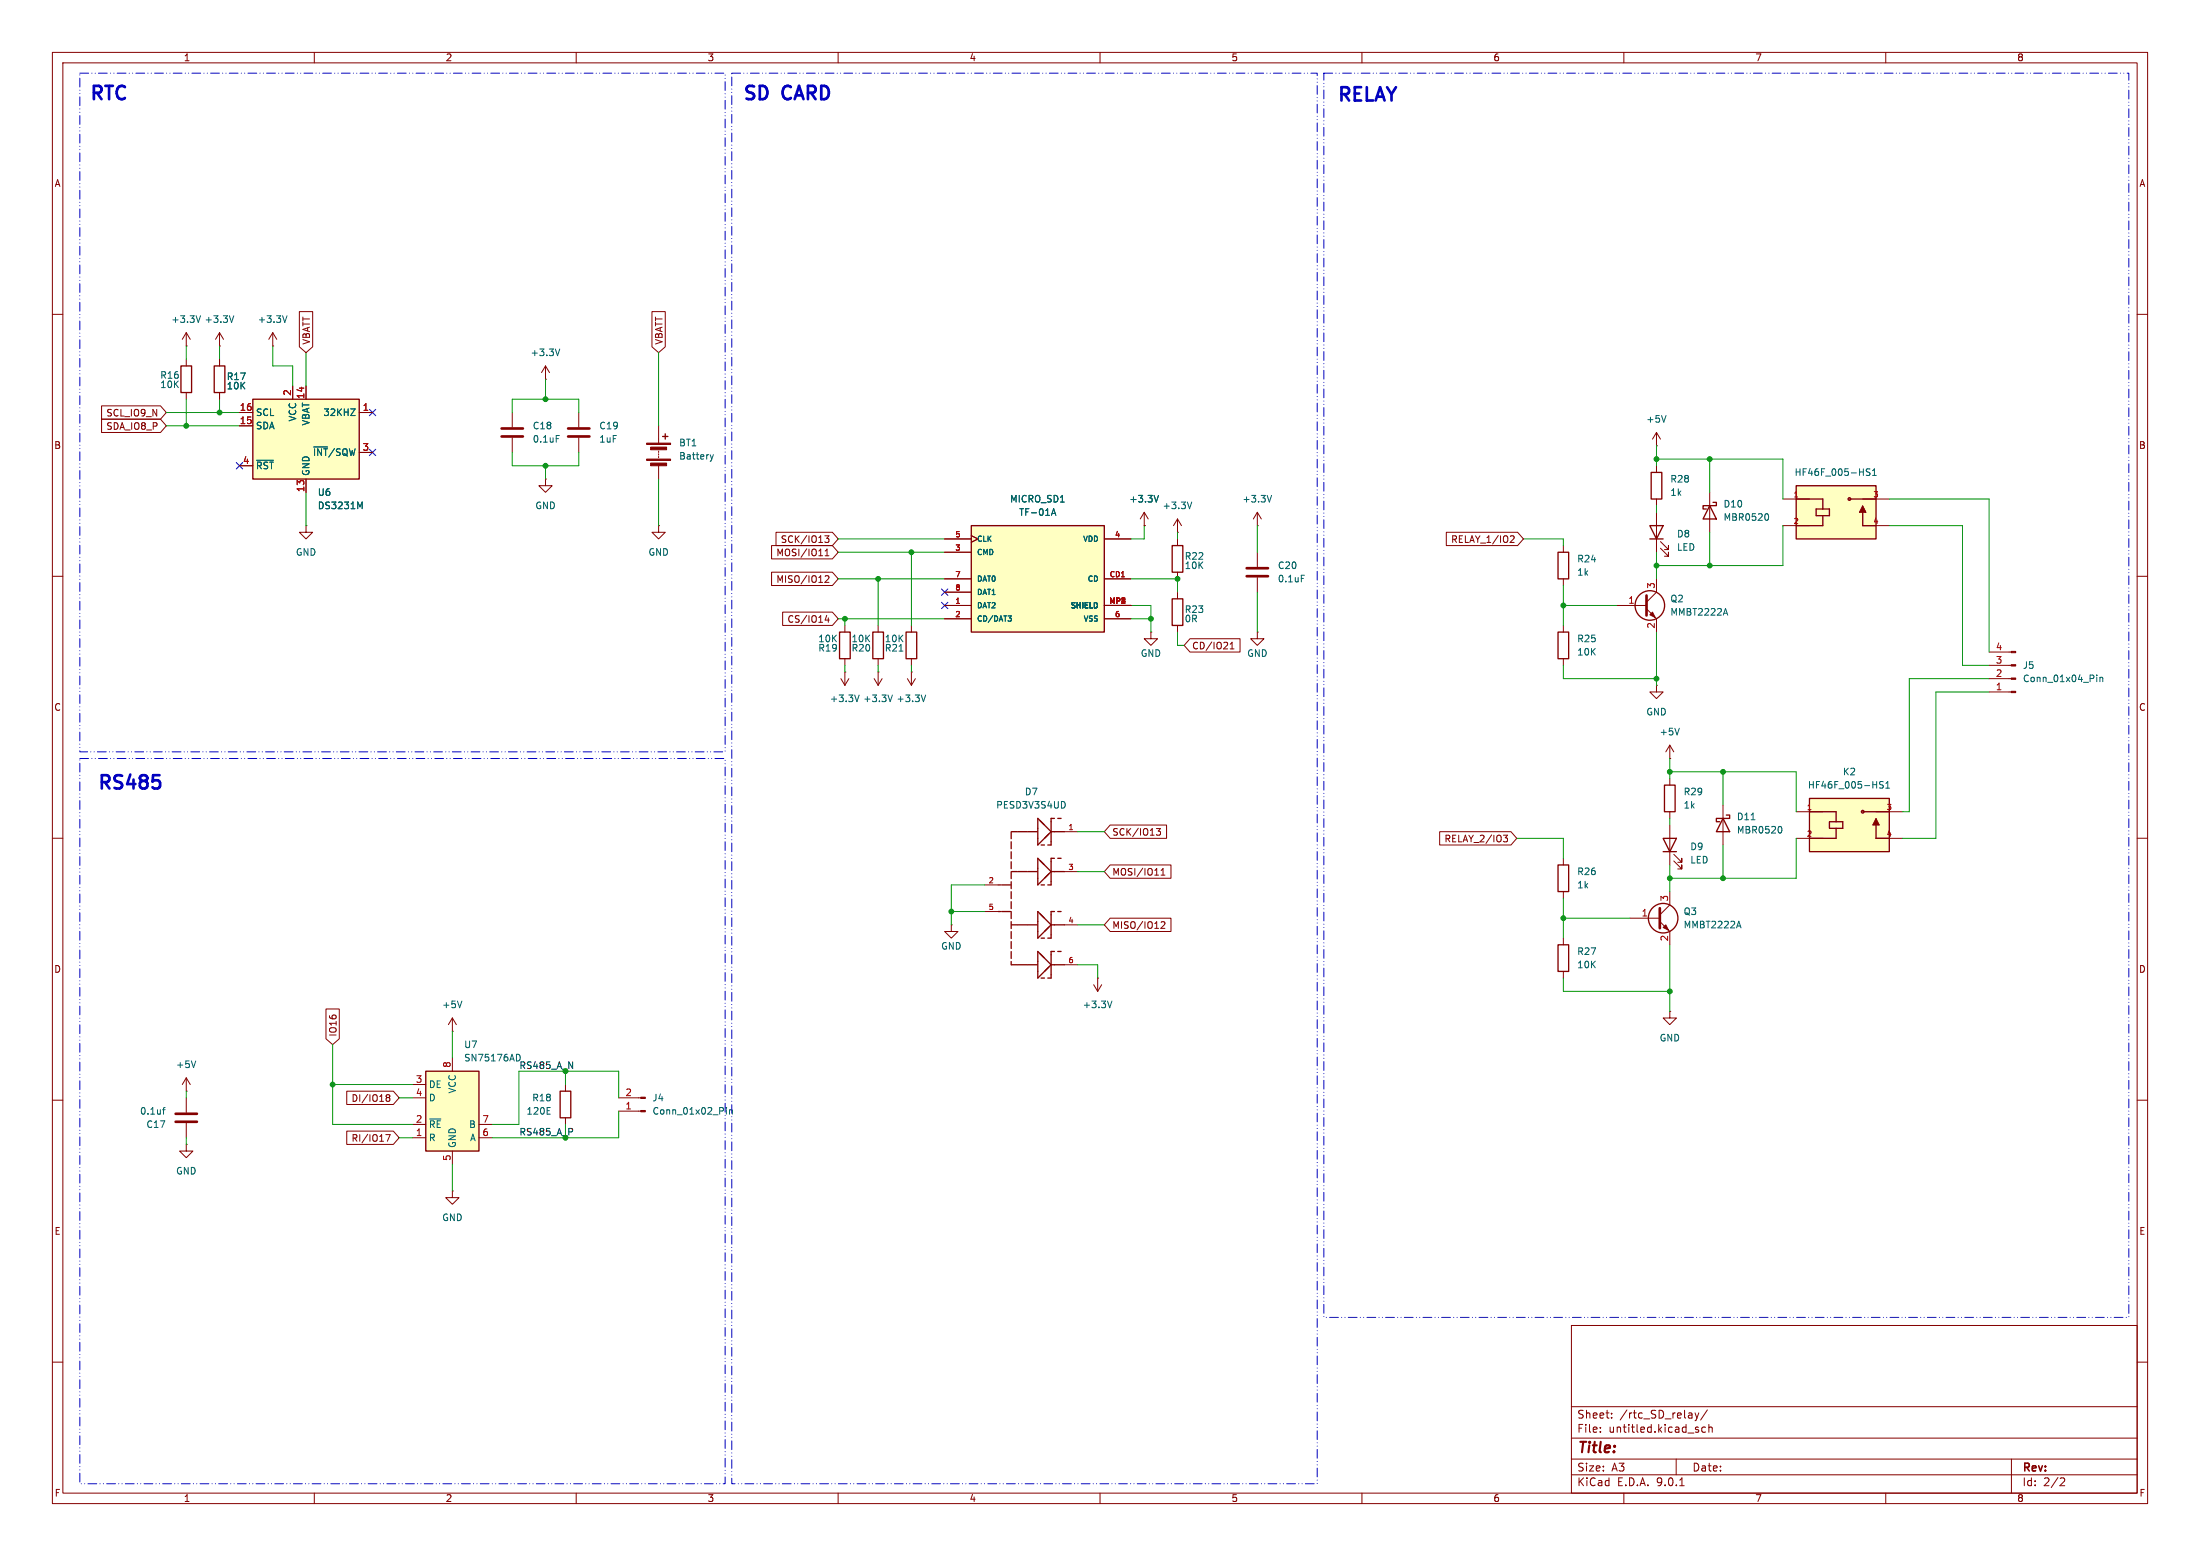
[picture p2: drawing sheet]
<svg xmlns="http://www.w3.org/2000/svg" width="420mm" height="297mm" viewBox="0 0 420 297" stroke-linecap="round" stroke-linejoin="round" font-family="sans-serif">
<g fill="none" stroke="#840000" stroke-width=".19">
<path d="M10 10h400v277h-400zM12 12h396v273h-396zM60 10v2M110 10v2M160 10v2M210 10v2M260 10v2M310 10v2M360 10v2M10 60h2M41.9 66h.1M41.9 63.5l-.8 1.3"/>
<path d="M41.9 63.5l.8 1.3M41.9 63.5v2.5M97.8 78.7v2.8M104.1 72.4h.1M104.1 69.9l-.7 1.2M104.1 69.9l.8 1.2M104.1 69.9v2.5M110.5 78.7v2.8M408 60h2M97.8 83.6v2.8M104.1 91.4v1.3h1.3l-1.3 1.3-1.2-1.3h1.2M104.1 91.4h.1"/>
<path d="M110.5 83.6v2.8M125.7 81.3v3.3M125.7 86.1v.3M125.7 86.6v.3M125.7 87.1v.3M125.7 88.9v2.5M10 110h2M161.3 119.4v1.3M167.6 119.4v1.3M174 119.4v1.3M308.6 115.6h5.7M314.3 116.2l1.9 1.9v2.6"/>
<path d="M316.2 110.5v2.5l-1.9 1.9M408 110h2M161.3 125.7v1.3M167.6 125.7v1.3M173.2 129.5l.8 1.3M174 128.3h.1M174 125.7v1.3M174 128.3v2.5M174.8 129.5l-.8 1.3M316.2 130.8v1.3h1.3l-1.3 1.3-1.2-1.3h1.2M316.2 130.8h.1M10 160h2"/>
<path d="M318.8 144.8h.1M318.8 142.2v2.6M318.8 157.5v7.6M318.8 142.2l-.8 1.3M318.8 142.2l.7 1.3M328.9 153.7v7.6M408 160h2M181.6 176.5v1.3h1.3l-1.3 1.3-1.3-1.3h1.3M181.6 176.5h.1M311.1 175.3h5.8M316.9 175.9l1.9 1.9v2.5M318.8 170.2v2.5l-1.9 1.9"/>
<path d="M319.5 164.3l1.6 1.6v-.8v.8h-.8M319.5 163.1l1.6 1.5v-.8v.8h-.8M86.4 196.9h.1M86.4 194.3l-.8 1.3M86.4 194.3l.7 1.3M86.4 194.3v2.6M10 210h2M35.6 208.3h.1M35.6 205.7l-.8 1.3M35.6 205.7l.7 1.3M35.6 205.7v2.6M107.9 207v1.3"/>
<path d="M107.9 213.4v1.2M118.1 212.1h4.2M118.1 209.6h4.2M408 210h2M86.4 227.3v1.3h1.2l-1.2 1.3-1.3-1.3h1.3M86.4 227.3h.1M300 253h108v32h-108zM10 260h2M300 278.5h108M300 274.5h108M300 268.5h108M305.5 273.2v.2"/>
<path d="M305.5 272.5v.1M307.7 270.5v.2M307.7 269.8v.1M320 278.5v3M323.6 269.7l.3 1M323.9 270.7l-.3 .5M324.2 273v.3M324.3 269.7l-.4 1M325.6 272.5l-.4-.1-.3 .3 .1 .6h.6M325.9 269.1l-1.2 1.9M326.2 272.5l.2-.1 .4 .1 .1 .9M326.2 271.9v1.5"/>
<path d="M384 278.5v6.5M408 260h2M60 285v2M110 285v2M160 285v2M210 285v2M260 285v2M300 281.5h108M310 285v2M320.7 283.6h.8M360 285v2M393.5 282.1l.5 .1 .2 .3-1 1.1h1"/>
</g>
<g fill="none" stroke="#840000" stroke-width=".25">
<path d="M126.5 83.3h1M127 82.8v1M160.3 120.7h2v5h-2zM166.6 120.7h2.1v5h-2.1zM173 120.7h2v5h-2zM328.9 156.2l1.3 2.6h-2.5zM329.6 155.6h.6v.6h-2.5v.6h.6M317.5 160h2.5l-1.2 2.6zM317.5 162.6h2.5M106.9 208.3h2.1v5.1h-2.1z"/>
<circle cx="315" cy="115.6" r="2.82"/>
<circle cx="317.5" cy="175.3" r="2.82"/>
</g>
<g fill="none" stroke="#006464" stroke-width=".19">
<path d="M44.6 60.3l-.4 1.2M106.9 66.6l-.5 1.3M106.2 83.1h.6M135.6 86.8l.3 .8M135.9 87.6l-.2 .4M136.2 86.8l-.3 .8M329.1 117.1h.6M329.4 116.1l.4 1.3M171.6 124.3h.8M176.7 132.7l-.4 1.2M320.6 139l-.4 1.3M334.3 156.5h.7"/>
<path d="M339.9 157.7a.79 .79 0 0 1 0 1.3M331.6 176.7h.6M331.9 175.8l.5 1.3M88.2 191.1l-.4 1.2M37.4 202.5l-.4 1.3M104.5 212.7h.6M104.5 211.4h.6M138.7 211.4v.1M138.7 211.8v.9M139.3 211.8v.9M139.3 211.9l.1-.1 .4 .1v.8"/>
</g>
<path d="M95.8 81.8h4M95.8 83.3h4M108.5 81.8h4M108.5 83.3h4M314.3 113.7v3.8M316.9 173.4v3.8" fill="none" stroke="#840000" stroke-width=".51"/>
<g fill="#840000" stroke="#840000" stroke-width=".19">
<path d="M317.5 177l.5-.5 .5 1z"/>
<path d="M315 117.3l.5-.5 .5 1.1z"/>
<path d="M123.4 84.6h4.6v.2h-4.6z"/>
<path d="M123.4 87.6h4.6v.3h-4.6z"/>
<path d="M124.2 85.3h3.1v.6h-3.1z"/>
<path d="M124.2 88.4h3.1v.5h-3.1z"/>
<path d="M122.3 212h.9v.2h-.9z"/>
<path d="M122.3 209.4h.9v.3h-.9z"/>
</g>
<path d="M81.3 204.5h10.1v15.2h-10.1z" fill="#ffffc2"/>
<g fill="none" stroke="#840000" stroke-width=".25">
<path d="M297.4 105.4h2.1v5.1h-2.1zM297.4 120.7h2.1v5h-2.1zM193 158.8v1.3M193.1 158.8h1.1M194.3 158.8h1.8M196.2 158.8h1.8M198.1 156.2l2.6 2.6-2.6 2.5zM200.7 158.8h2.5M201.3 156.2h-.6v5.1h-.7M201.9 156.2h.7M317.8 149.9h2v5h-2zM190.6 168.9h.4"/>
<path d="M190.6 174h.4M191.2 168.9h1.7M191.2 174h1.7M193 160.7v1.3M193 162.6v1.3M193 164.5v1.3M193 166.4v1.3M193 168.3v1.3M193 170.2v1.3M193 172.1v1.3M193 174v1.3M193 175.9v1.3"/>
<path d="M193 177.8v1.3M193 179.7v1.3M193.1 166.4h1.1M193.1 176.5h1.1M194.3 166.4h1.8M194.3 176.5h1.8M196.2 166.4h1.8M196.2 176.5h1.8M198.1 174l2.6 2.5-2.6 2.6zM198.6 164.3l2.1 2.1M198.8 161.3h.6M198.8 168.9h.6"/>
<path d="M198.8 179.1h.6M199.3 165l-1.2-1.2v5.1l2.6-2.5M200.7 166.4h2.5M200.7 176.5h2.5M201.3 163.8h-.6v5.1h-.7M201.3 174h-.6v5.1h-.7M201.9 163.8h.7M201.9 174h.7M297.4 165.1h2.1v5.1h-2.1zM193 181.6v1.3M193 183.5v.7M193.1 184.2h1.1"/>
<path d="M194.3 184.2h1.8M196.2 184.2h1.8M198.1 181.6l2.6 2.6-2.6 2.5zM198.8 186.7h.6M200.7 184.2h2.5M201.3 181.6h-.6v5.1h-.7M201.9 181.6h.7M81.3 204.5h10.1v15.2h-10.1z"/>
</g>
<g fill="none" stroke="#840000" stroke-width=".19">
<path d="M316.2 85.1h.1M316.2 82.6l-.7 1.2M316.2 82.6l.8 1.2M316.2 82.6v2.5M298.4 104.1v1.3M298.4 110.5v1.3M298.4 119.4v1.3M160.5 129.5l.8 1.3M161.3 128.3h.1M161.3 128.3v2.5M162.1 129.5l-.8 1.3M166.9 129.5l.7 1.3"/>
<path d="M167.6 128.3h.1M167.6 128.3v2.5M168.4 129.5l-.8 1.3M298.4 125.7v1.3M379.7 132.1h4.2M379.7 129.5h4.2M379.7 127h4.2M379.7 124.5h4.2M203.2 158.8h2.5M318.8 148.6v1.3M318.8 154.9v1.3M188 168.9h2.5"/>
<path d="M188 174h2.5M203.2 166.4h2.5M203.2 176.5h2.5M298.4 163.8v1.3M298.4 170.2v1.3M203.2 184.2h2.5M35.6 218.4v1.3h1.2l-1.2 1.3-1.3-1.3h1.3M35.6 218.4h.1M35.6 209.6v2.7M35.6 214.4v2.8M78.7 207h2.6M78.7 209.6h2.6"/>
<path d="M78.7 214.6h2.6M78.7 217.2h2.6M86.4 201.9v2.6M86.4 219.7v2.5M91.4 214.6h2.6M91.4 217.2h2.6"/>
</g>
<g fill="none" stroke="#006464" stroke-width=".19">
<path d="M318 79.3l-.4 1.3M164 132.7l-.4 1.2M170.4 132.7l-.5 1.2M400.3 128.8v.2M400.3 129.3v.8M400.9 129.3v.8M400.9 129.4l.2-.1h.3v.8M203.2 153.2l.2 .3-.2 .6M31 211.8h.5M31.5 211.4l-.3 .2v1.1M82 213.6h2.2M98.6 201.2l.6 .2 .1 .8"/>
<path d="M98.6 202.5h.3"/>
</g>
<path d="M33.5 214.1h4.1M33.5 212.6h4.1" fill="none" stroke="#840000" stroke-width=".51"/>
<g fill="#840000" stroke="#840000" stroke-width=".19">
<path d="M383.9 132h.9v.2h-.9z"/>
<path d="M383.9 129.4h.9v.3h-.9z"/>
<path d="M383.9 126.9h.9v.2h-.9z"/>
<path d="M383.9 124.3h.9v.3h-.9z"/>
</g>
<path d="M342.9 92.7h15.2v10.2h-15.2z" fill="#ffffc2"/>
<g fill="none" stroke="#840000" stroke-width=".25">
<path d="M326.4 96.5l1.3 2.6h-2.6zM327 95.9h.7v.6h-2.6v.7h.7M342.9 92.7h15.2v10.2h-15.2zM342.9 95.3h5.1v1.9M346.7 97.2h2.5v1.2h-2.5zM348 98.4v1.9h-5.1M353.1 95.3h5M355.6 97.8v2.5h2.5"/>
<circle cx="353.1" cy="95.2" r=".25"/>
</g>
<path d="M355.6 96.5l.6 1.3h-1.2z" fill="#840000" stroke="#840000" stroke-width=".19"/>
<path d="M326.4 94v7.6M340.4 95.3h5M355.6 95.3h5.1M340.4 100.3h5M355.6 100.3h5.1" fill="none" stroke="#840000" stroke-width=".19"/>
<path d="M337.3 98.1a.79 .79 0 0 1 0 1.2M357 89.5h-.5l-.2 .1v.4l.6 .2 .1 .3-.3 .2h-.4M357.5 90.7h.7M357.5 89.8l.3-.3v1.2" fill="none" stroke="#006464" stroke-width=".19"/>
<path d="M345.4 152.4h15.3v10.2h-15.3z" fill="#ffffc2"/>
<g fill="none" stroke="#840000" stroke-width=".25">
<path d="M315.2 90.2h2v5.1h-2zM223.8 114.3h2v5.1h-2zM315 100.3h2.5l-1.3 2.6zM315 102.9h2.5M345.4 152.4h15.3v10.2h-15.3zM345.4 154.9h5.1v1.9M349.2 156.8h2.6v1.3h-2.6zM350.5 158.1v1.9h-5.1M355.6 154.9h5.1M358.1 157.5v2.5h2.6M297.4 180.3h2.1v5.1h-2.1z"/>
<circle cx="355.6" cy="154.9" r=".25"/>
</g>
<path d="M358.1 156.2l.7 1.3h-1.3z" fill="#840000" stroke="#840000" stroke-width=".19"/>
<g fill="none" stroke="#840000" stroke-width=".19">
<path d="M218.4 97.8l-.7 1.3M218.4 97.8l.8 1.3M218.4 97.8v2.5M224.8 99.1v2.5M224.8 99.1l-.8 1.2M224.8 99.1l.8 1.2M240 97.8v2.5M240 97.8l-.7 1.3M240 97.8l.8 1.3M316.2 88.9v1.3M316.2 95.3v1.2M316.2 97.8v7.6"/>
<path d="M218.4 100.3h.1M224.8 101.6h.1M224.8 113v1.3M224.8 119.4v1.3M240 100.3h.1M240 105.4v2.8M240 110.2v2.8M317 104.6l1.5 1.6v-.8v.8h-.7M317 103.4l1.5 1.5v-.8v.8h-.7M219.7 120.7v1.2h1.3l-1.3 1.3-1.3-1.3h1.3M219.7 120.7h.1M240 120.7v1.2h1.3l-1.3 1.3-1.2-1.3h1.2"/>
<path d="M240 120.7h.1M342.9 154.9h5.1M358.1 154.9h5.1M298.4 179.1v1.2M342.9 160h5.1M358.1 160h5.1M208.8 188l.7 1.2M209.5 186.7h.1M209.5 186.7v2.5M210.3 188l-.8 1.2M298.4 185.4v1.3M318.8 193v1.3h1.2l-1.2 1.3-1.3-1.3h1.3"/>
<path d="M318.8 193h.1"/>
</g>
<path d="M221.2 94.6l-.5 1.2M227.5 95.8l-.4 1.3M242.8 94.6l-.5 1.2M248.4 109.8h.6M359.5 149.2h-.5l-.1 .1v.4l.5 .2 .1 .3-.2 .2h-.5M360 150.4h.7M360 149.5l.4-.3v1.2M212.3 191.1l-.5 1.2" fill="none" stroke="#006464" stroke-width=".19"/>
<path d="M238 108.5h4.1M238 110h4.1" fill="none" stroke="#840000" stroke-width=".51"/>
<path d="M185.4 100.3h25.4v20.4h-25.4z" fill="#ffffc2"/>
<path d="M34.5 69.9h2.1v5h-2.1zM40.9 69.9h2v5h-2zM185.4 100.3h25.4v20.4h-25.4zM223.8 104.1h2v5.1h-2z" fill="none" stroke="#840000" stroke-width=".25"/>
<g fill="none" stroke="#840000" stroke-width=".19">
<path d="M35.6 68.6v1.3M35.6 74.9v1.3M41.9 68.6v1.3M41.9 74.9v1.3M58.4 100.3v1.3h1.3l-1.3 1.3-1.3-1.3h1.3M58.4 100.3h.1M125.7 100.3v1.3h1.3l-1.3 1.3-1.2-1.3h1.2M125.7 100.3h.1M180.3 102.9h5.1M180.3 105.4h5.1M180.3 110.5h5.1M180.3 113h5.1"/>
<path d="M180.3 115.6h5.1M180.3 118.1h5.1M185.4 102.2l1.3 .7-1.3 .6M210.8 102.9h5.1M210.8 110.5h5.1M210.8 115.6h5.1M210.8 118.1h5.1M224.8 102.9v1.2M224.8 109.2v1.3"/>
</g>
<path d="M200.7 98.4l.4-1.3 .5 1.3M200.8 98h.6M192.4 117.6h.7l-.4 .3M192.9 117.9l.2 .2v.3l-.2 .2" fill="none" stroke="#006464" stroke-width=".19"/>
<path d="M48.3 76.2h20.3v15.2h-20.3z" fill="#ffffc2"/>
<path d="M48.3 76.2h20.3v15.2h-20.3z" fill="none" stroke="#840000" stroke-width=".25"/>
<g fill="none" stroke="#840000" stroke-width=".19">
<path d="M57.1 59.5h2.6v6.7l-1.3 1.1-1.3-1.1zM124.5 59.5h2.5v6.7l-1.3 1.1-1.2-1.1zM19.4 77.5h11.2l1.1 1.2-1.1 1.3h-11.2zM35.6 66h.1M35.6 63.5l-.8 1.3M35.6 63.5l.7 1.3M35.6 63.5v2.5M41.9 68.6v1.3M41.9 74.9v1.3M45.7 78.7h2.6M52.1 66h.1M52.1 63.5l-.8 1.3"/>
<path d="M52.1 63.5l.7 1.3M52.1 63.5v2.5M55.9 73.7v2.5M58.4 73.7v2.5M68.6 78.7h2.5M19.4 80h11.2l1.1 1.3-1.1 1.3h-11.2zM45.7 81.3h2.6M45.7 88.9h2.6M58.4 91.4v2.6M68.6 86.4h2.5M147.3 104.1h11.6l1.1 1.3-1.1 1.3h-11.6zM147.3 109.2h11.6l1.1 1.3-1.1 1.3h-11.6z"/>
<path d="M148.1 101.6h10.8l1.1 1.3-1.1 1.2h-10.8zM149.4 116.8h9.5l1.1 1.3-1.1 1.3h-9.5zM157.5 102.3h.7l-.4 .5 .4 .1v.5l-.2 .1-.5-.1M157.5 110l.5-.1 .2 .4-.7 .9h.7M157.5 106.1h.7M157.5 105.2l.4-.4v1.3M157.8 117.4l-.3 1h.8M158.1 117.9v.9M180.3 102.9h5.1M180.3 105.4h5.1M180.3 110.5h5.1M180.3 113h5.1"/>
<path d="M180.3 115.6h5.1M180.3 118.1h5.1M185.4 102.2l1.3 .7-1.3 .6M210.8 102.9h5.1M210.8 110.5h5.1M210.8 115.6h5.1M210.8 118.1h5.1M218.4 100.3h.1M276.1 101.6h13.6l1.1 1.3-1.1 1.2h-13.6zM288.5 102.3h.4l.2 .3-.8 .9h.8M227.2 121.9h9.5v2.6h-9.5l-1.1-1.3zM234.8 123.9h.8"/>
<path d="M234.8 123l.4-.4v1.3M211.9 157.5h10.8v2.5h-10.8l-1.1-1.2zM220.8 158.2h.7l-.4 .4 .4 .2v.5l-.2 .1-.5-.1M274.8 158.7h13.6l1.2 1.3-1.2 1.3h-13.6zM287 159.4h.8l-.4 .5 .3 .1 .1 .4-.3 .3h-.3M211.9 165.1h11.6v2.5h-11.6l-1.1-1.2zM211.9 175.3h11.6v2.5h-11.6l-1.1-1.3zM221.7 167h.7M221.7 166.1l.3-.3v1.2M221.7 176.1l.4-.2 .3 .4-.8 .9h.8M62.2 192.6h2.6v5.7l-1.3 1.1-1.3-1.1zM66.2 215.9h8.9l1.1 1.3-1.1 1.2h-8.9z"/>
<path d="M66.2 208.3h8.9l1.1 1.3-1.1 1.2h-8.9zM73.6 216.6h.9l-.6 1.2M73.9 209.5l-.2-.2 .2-.3h.3l.2 .2-.2 .3M73.9 209.5l-.2 .2 .1 .4 .1 .1h.4l.1-.2v-.3l-.2-.2M73.9 209.5h.3"/>
</g>
<path d="M38.3 60.3l-.4 1.2M54.8 60.3l-.4 1.2M66.9 78h.9l-.9 1.3h.9M49 87.9h3.2M68.7 96.7l.4-.9v1.3M200.7 98.4l.4-1.3 .5 1.3M200.8 98h.6M221.2 94.6l-.5 1.2M192.4 117.6h.7l-.4 .3M192.9 117.9l.2 .2v.3l-.2 .2" fill="none" stroke="#006464" stroke-width=".19"/>
<g fill="none" stroke="#009600" stroke-width=".19">
<path d="M31.7 78.7h14M35.6 66v2.6M35.6 76.2v5.1M41.9 66v2.6M41.9 76.2v2.5M52.1 66v3.9h3.8v3.8M58.4 67.3v6.4M97.8 78.7v-2.5h12.7v2.5M104.1 72.4v3.8M125.7 67.3v14M31.7 81.3h14M58.4 94v6.3"/>
<path d="M97.8 86.4v2.5h12.7v-2.5M104.1 88.9v2.5M125.7 91.4v8.9M316.2 87.6h24.2v7.7M316.2 85.1v3.8M316.2 96.5v1.3M326.4 87.6v6.4M360.7 95.3h19v29.2M160 118.1h20.3M160 110.5h20.3M160 102.9h20.3M160 105.4h20.3"/>
<path d="M161.3 118.1v1.3M167.6 110.5v8.9M174 105.4v14M215.9 118.1h3.8M215.9 110.5h8.9v2.5M215.9 115.6h3.8v5.1M218.4 100.3v2.6h-2.5M224.8 101.6v1.3M240 100.3v5.1M240 113v7.7M290.8 102.9h7.6v1.2M298.4 111.8v7.6"/>
<path d="M298.4 115.6h10.2M316.2 105.4v5.1M326.4 101.6v6.4M340.4 100.3v7.7h-24.2M360.7 100.3h13.9v26.7h5.1M161.3 127v1.3M167.6 127v1.3M174 127v1.3M224.8 120.7v2.5h1.3M298.4 127v2.5h17.8M316.2 120.7v10.1M379.7 129.5h-15.2v25.4h-1.3"/>
<path d="M379.7 132.1h-10.1v27.9h-6.4M205.7 158.8h5.1M318.8 144.8v3.8M318.8 156.2v1.3M318.8 147.3h24.1v7.6M328.9 147.3v6.4M181.6 174h6.4M188 168.9h-6.4v7.6M205.7 166.4h5.1M205.7 176.5h5.1M289.6 160h8.8v3.8M298.4 171.5v7.6"/>
<path d="M298.4 175.3h12.7M318.8 165.1v5.1M328.9 161.3v6.3M342.9 160v7.6h-24.1M63.5 199.4v15.2h15.2M86.4 196.9v5M205.7 184.2h3.8v2.5M298.4 186.7v2.5h20.4M318.8 180.3v12.7M35.6 208.3v1.3M35.6 217.2v1.2M63.5 207h15.2"/>
<path d="M76.2 217.2h2.5M76.2 209.6h2.5M107.9 204.5v2.5M107.9 214.6v2.6M118.1 209.6v-5.1h-19v10.1h-5.1M118.1 212.1v5.1h-24.1M86.4 222.2v5.1"/>
</g>
<path d="M70.5 78.1l1.2 1.2M71.7 78.1l-1.2 1.2M45.1 88.3l1.2 1.2M46.3 88.3l-1.2 1.2M70.5 85.8l1.2 1.2M71.7 85.8l-1.2 1.2M179.7 112.4l1.2 1.2M179.7 115l1.2 1.2M180.9 112.4l-1.2 1.2M180.9 115l-1.2 1.2" fill="none" stroke="#000084" stroke-width=".19"/>
<path d="M29.2 148h1.2M30.1 148.9l.5 .5v.6l-.5 .5" fill="none" stroke="#0000c2" stroke-width=".51"/>
<path d="M15.2 14h123.2v129.5h-123.2zM139.7 14h111.8v269.2h-111.8zM252.7 14h153.7v237.5h-153.7zM15.2 144.8h123.2v138.4h-123.2z" fill="none" stroke="#0000c2" stroke-width=".19" stroke-dasharray="1.7 .6 0 .6 0 .6"/>
<g fill="#009600" stroke="#009600" stroke-width=".19">
<circle cx="104.1" cy="88.9" r=".46"/>
<circle cx="104.1" cy="76.2" r=".46"/>
<circle cx="224.8" cy="110.5" r=".46"/>
<circle cx="326.4" cy="108" r=".46"/>
<circle cx="316.2" cy="108" r=".46"/>
<circle cx="316.2" cy="129.5" r=".46"/>
<circle cx="219.7" cy="118.1" r=".46"/>
<circle cx="326.4" cy="87.6" r=".46"/>
<circle cx="316.2" cy="87.6" r=".46"/>
<circle cx="298.4" cy="115.6" r=".46"/>
<circle cx="318.8" cy="167.6" r=".46"/>
<circle cx="328.9" cy="167.6" r=".46"/>
<circle cx="318.8" cy="147.3" r=".46"/>
<circle cx="328.9" cy="147.3" r=".46"/>
<circle cx="63.5" cy="207" r=".46"/>
<circle cx="298.4" cy="175.3" r=".46"/>
<circle cx="318.8" cy="189.2" r=".46"/>
<circle cx="174" cy="105.4" r=".46"/>
<circle cx="181.6" cy="174" r=".46"/>
<circle cx="167.6" cy="110.5" r=".46"/>
<circle cx="161.3" cy="118.1" r=".46"/>
<circle cx="35.6" cy="81.3" r=".46"/>
<circle cx="41.9" cy="78.7" r=".46"/>
</g>
<g font-size="3.5" fill="#0000c2">
<text x="16.8" y="19.8">RTC</text>
<text x="141.5" y="19.8">SD</text>
<text x="149.4" y="19.8">CARD</text>
<text x="255" y="20.1">RELAY</text>
<text x="18.3" y="151.4">RS485</text>
</g>
<text font-size="2.8" fill="#840000" x="301" y="277.9">Title:</text>
<g font-size="2.1" fill="#840000">
<text x="301" y="273.7">File:</text>
<text x="301" y="271">Sheet:</text>
<text x="307.1" y="273.7">untitled.kicad_sch</text>
<text x="309.2" y="271">/rtc_SD_relay/</text>
<text x="301" y="281.1">Size:</text>
<text x="307.6" y="281.1">A3</text>
<text x="323" y="281.1">Date:</text>
<text x="386" y="281.3">Rev:</text>
<text x="301" y="283.9">KiCad</text>
<text x="308.7" y="283.9">E.D.A.</text>
<text x="316.3" y="283.9">9.0.1</text>
<text x="386" y="283.9">Id:</text>
<text x="390.1" y="283.9">2/2</text>
</g>
<g font-size="1.8" fill="#840000">
<text x="35" y="11.9">1</text>
<text x="85" y="11.9">2</text>
<text x="135" y="11.9">3</text>
<text x="185" y="11.9">4</text>
<text x="235" y="11.9">5</text>
<text x="285" y="11.9">6</text>
<text x="335" y="11.9">7</text>
<text x="385" y="11.9">8</text>
<text x="10.3" y="35.9">A</text>
<text x="408.3" y="35.9">A</text>
<text x="59.4" y="65.9" transform="rotate(-90 59.4 65.9)">VBATT</text>
<text x="126.7" y="65.9" transform="rotate(-90 126.7 65.9)">VBATT</text>
<text x="20.2" y="82.2">SDA_IO8_P</text>
<text x="20.2" y="79.7">SCL_IO9_N</text>
<text x="10.3" y="85.9">B</text>
<text x="408.2" y="85.9">B</text>
<text x="148.1" y="106.4">MOSI/IO11</text>
<text x="149" y="103.8">SCK/IO13</text>
<text x="276.9" y="103.8">RELAY_1/IO2</text>
<text x="148.1" y="111.4">MISO/IO12</text>
<text x="150.2" y="119.1">CS/IO14</text>
<text x="227.5" y="124.1">CD/IO21</text>
<text x="10.3" y="135.9">C</text>
<text x="408.2" y="135.9">C</text>
<text x="212.2" y="159.7">SCK/IO13</text>
<text x="275.7" y="161">RELAY_2/IO3</text>
<text x="212.2" y="167.3">MOSI/IO11</text>
<text x="212.2" y="177.5">MISO/IO12</text>
<text x="10.3" y="185.9">D</text>
<text x="408.2" y="185.9">D</text>
<text x="64.5" y="198" transform="rotate(-90 64.5 198)">IO16</text>
<text x="67" y="210.5">DI/IO18</text>
<text x="67" y="218.1">RI/IO17</text>
<text x="10.3" y="235.9">E</text>
<text x="408.3" y="235.9">E</text>
<text x="10.3" y="285.9">F</text>
<text x="35" y="286.9">1</text>
<text x="85" y="286.9">2</text>
<text x="135" y="286.9">3</text>
<text x="185" y="286.9">4</text>
<text x="235" y="286.9">5</text>
<text x="285" y="286.9">6</text>
<text x="335" y="286.9">7</text>
<text x="385" y="286.9">8</text>
<text x="408.3" y="285.9">F</text>
</g>
<g font-size="1.8" fill="#006464">
<text x="32.6" y="61.8">+3.3V</text>
<text x="39" y="61.8">+3.3V</text>
<text x="49.1" y="61.8">+3.3V</text>
<text x="101.2" y="68.2">+3.3V</text>
<text x="30.5" y="72.5">R16</text>
<text x="30.5" y="74.3">10K</text>
<text x="43.2" y="72.7">R17</text>
<text x="43.2" y="74.5">10K</text>
<text x="48.8" y="79.6">SCL</text>
<text x="48.8" y="82.1">SDA</text>
<text x="56.7" y="80.5" transform="rotate(-90 56.7 80.5)">VCC</text>
<text x="59.3" y="81.3" transform="rotate(-90 59.3 81.3)">VBAT</text>
<text x="61.6" y="79.6">32KHZ</text>
<text x="101.6" y="82.1">C18</text>
<text x="114.3" y="82.1">C19</text>
<text x="314.2" y="80.9">+5V</text>
<text x="48.8" y="89.8">~{RST}</text>
<text x="59.6" y="87.2">~{INT}/SQW</text>
<text x="101.6" y="84.7">0.1uF</text>
<text x="114.3" y="84.7">1uF</text>
<text x="129.5" y="85.4">BT1</text>
<text x="129.5" y="87.9">Battery</text>
<text x="59.3" y="90.9" transform="rotate(-90 59.3 90.9)">GND</text>
<text x="60.6" y="94.8">U6</text>
<text x="318.8" y="92.3">R28</text>
<text x="318.8" y="94.8">1k</text>
<text x="342.5" y="91">HF46F_005-HS1</text>
<text x="60.6" y="97.4">DS3231M</text>
<text x="102.1" y="97.4">GND</text>
<text x="192.7" y="96.1">MICRO_SD1</text>
<text x="194.5" y="98.7">TF-01A</text>
<text x="215.5" y="96.1">+3.3V</text>
<text x="221.8" y="97.4">+3.3V</text>
<text x="237.1" y="96.1">+3.3V</text>
<text x="328.9" y="97.1">D10</text>
<text x="328.9" y="99.6">MBR0520</text>
<text x="56.4" y="106.3">GND</text>
<text x="123.7" y="106.3">GND</text>
<text x="226.1" y="107">R22</text>
<text x="301" y="107.5">R24</text>
<text x="320" y="102.8">D8</text>
<text x="320" y="105.3">LED</text>
<text x="226.1" y="108.8">10K</text>
<text x="243.8" y="108.8">C20</text>
<text x="243.8" y="111.4">0.1uF</text>
<text x="301" y="110.1">1k</text>
<text x="226.1" y="119">0R</text>
<text x="226.1" y="117.2">R23</text>
<text x="318.8" y="115.2">Q2</text>
<text x="318.8" y="117.7">MMBT2222A</text>
<text x="156.1" y="124.6">R19</text>
<text x="156.1" y="122.8">10K</text>
<text x="162.5" y="124.6">R20</text>
<text x="162.5" y="122.8">10K</text>
<text x="168.8" y="124.6">R21</text>
<text x="168.8" y="122.8">10K</text>
<text x="217.7" y="125.6">GND</text>
<text x="238" y="125.6">GND</text>
<text x="301" y="122.8">R25</text>
<text x="301" y="125.3">10K</text>
<text x="386.1" y="127.9">J5</text>
<text x="386.1" y="130.4">Conn_01x04_Pin</text>
<text x="158.3" y="134.2">+3.3V</text>
<text x="164.7" y="134.2">+3.3V</text>
<text x="171" y="134.2">+3.3V</text>
<text x="314.2" y="136.8">GND</text>
<text x="316.7" y="140.6">+5V</text>
<text x="351.7" y="148.2">K2</text>
<text x="190.1" y="154.5">PESD3V3S4UD</text>
<text x="195.5" y="152">D7</text>
<text x="321.3" y="152">R29</text>
<text x="321.3" y="154.5">1k</text>
<text x="345" y="150.7">HF46F_005-HS1</text>
<text x="331.5" y="156.8">D11</text>
<text x="331.5" y="159.3">MBR0520</text>
<text x="301" y="167.2">R26</text>
<text x="322.6" y="162.5">D9</text>
<text x="322.6" y="165">LED</text>
<text x="301" y="169.8">1k</text>
<text x="321.3" y="174.9">Q3</text>
<text x="321.3" y="177.4">MMBT2222A</text>
<text x="179.6" y="181.5">GND</text>
<text x="301" y="182.5">R27</text>
<text x="301" y="185">10K</text>
<text x="84.3" y="192.6">+5V</text>
<text x="206.6" y="192.6">+3.3V</text>
<text x="88.5" y="202.8">SN75176AD</text>
<text x="88.5" y="200.3">U7</text>
<text x="316.7" y="199">GND</text>
<text x="33.5" y="204.1">+5V</text>
<text x="81.8" y="207.9">DE</text>
<text x="87.2" y="208.8" transform="rotate(-90 87.2 208.8)">VCC</text>
<text x="26.6" y="213">0.1uf</text>
<text x="27.8" y="215.5">C17</text>
<text x="81.8" y="210.4">D</text>
<text x="81.8" y="215.5">~{RE}</text>
<text x="89.5" y="215.5">B</text>
<text x="100.4" y="213">120E</text>
<text x="101.5" y="210.4">R18</text>
<text x="124.5" y="210.4">J4</text>
<text x="124.5" y="213">Conn_01x02_Pin</text>
<text x="81.8" y="218">R</text>
<text x="87.2" y="219.2" transform="rotate(-90 87.2 219.2)">GND</text>
<text x="89.6" y="218">A</text>
<text x="33.5" y="224.4">GND</text>
<text x="84.3" y="233.3">GND</text>
</g>
<g font-size="1.8" fill="#a90000">
<text x="55.6" y="75.6" transform="rotate(-90 55.6 75.6)">2</text>
<text x="58.2" y="76.2" transform="rotate(-90 58.2 76.2)">14</text>
<text x="45.7" y="78.5">16</text>
<text x="45.7" y="81">15</text>
<text x="69.1" y="78.5">1</text>
<text x="46.3" y="88.6">4</text>
<text x="69.1" y="86.1">3</text>
<text x="58.2" y="94" transform="rotate(-90 58.2 94)">13</text>
<text x="316" y="112.5" transform="rotate(-90 316 112.5)">3</text>
<text x="310.8" y="115.3">1</text>
<text x="316" y="120.1" transform="rotate(-90 316 120.1)">2</text>
<text x="380.9" y="124.2">4</text>
<text x="380.9" y="131.8">1</text>
<text x="380.9" y="129.3">2</text>
<text x="380.9" y="126.7">3</text>
<text x="318.5" y="172.2" transform="rotate(-90 318.5 172.2)">3</text>
<text x="313.3" y="175">1</text>
<text x="318.5" y="179.8" transform="rotate(-90 318.5 179.8)">2</text>
<text x="86.1" y="203.9" transform="rotate(-90 86.1 203.9)">8</text>
<text x="79.3" y="206.8">3</text>
<text x="79.3" y="209.3">4</text>
<text x="119.3" y="209.3">2</text>
<text x="79.3" y="214.4">2</text>
<text x="92" y="214.4">7</text>
<text x="119.3" y="211.8">1</text>
<text x="79.3" y="216.9">1</text>
<text x="86.1" y="221.7" transform="rotate(-90 86.1 221.7)">5</text>
<text x="92" y="216.9">6</text>
</g>
<g font-size="1.8" fill="#009600">
<text x="99.1" y="204.1">RS485_A_N</text>
<text x="99.1" y="216.8">RS485_A_P</text>
</g>
<g font-size="1.4" fill="#a90000">
<text x="342.3" y="95">1</text>
<text x="357.5" y="95">3</text>
<text x="342.3" y="100.1">2</text>
<text x="357.5" y="100.1">4</text>
<text x="182.3" y="102.6">5</text>
<text x="182.3" y="105.2">3</text>
<text x="212.7" y="102.6">4</text>
<text x="182.3" y="110.2">7</text>
<text x="182.3" y="112.8">8</text>
<text x="211.7" y="110.2">CD1</text>
<text x="182.3" y="115.3">1</text>
<text x="182.3" y="117.9">2</text>
<text x="211.7" y="115.3">MP1</text>
<text x="212.7" y="117.9">6</text>
<text x="213.8" y="115.3">2</text>
<text x="344.8" y="154.7">1</text>
<text x="360.1" y="154.7">3</text>
<text x="203.9" y="158.5">1</text>
<text x="344.8" y="159.8">2</text>
<text x="360.1" y="159.8">4</text>
<text x="203.9" y="166.1">3</text>
<text x="188.6" y="168.7">2</text>
<text x="188.6" y="173.7">5</text>
<text x="203.9" y="176.3">4</text>
<text x="203.9" y="183.9">6</text>
</g>
<g font-size="1.4" fill="#006464">
<text x="186.4" y="103.6">CLK</text>
<text x="186.4" y="106.1">CMD</text>
<text x="206.6" y="103.6">VDD</text>
<text x="186.4" y="111.2">DAT0</text>
<text x="186.4" y="113.8">DAT1</text>
<text x="207.5" y="111.2">CD</text>
<text x="186.4" y="116.3">DAT2</text>
<text x="186.4" y="118.8">CD/DAT3</text>
<text x="204.3" y="116.3">SHIELD</text>
<text x="206.7" y="118.8">VSS</text>
</g>
</svg>
